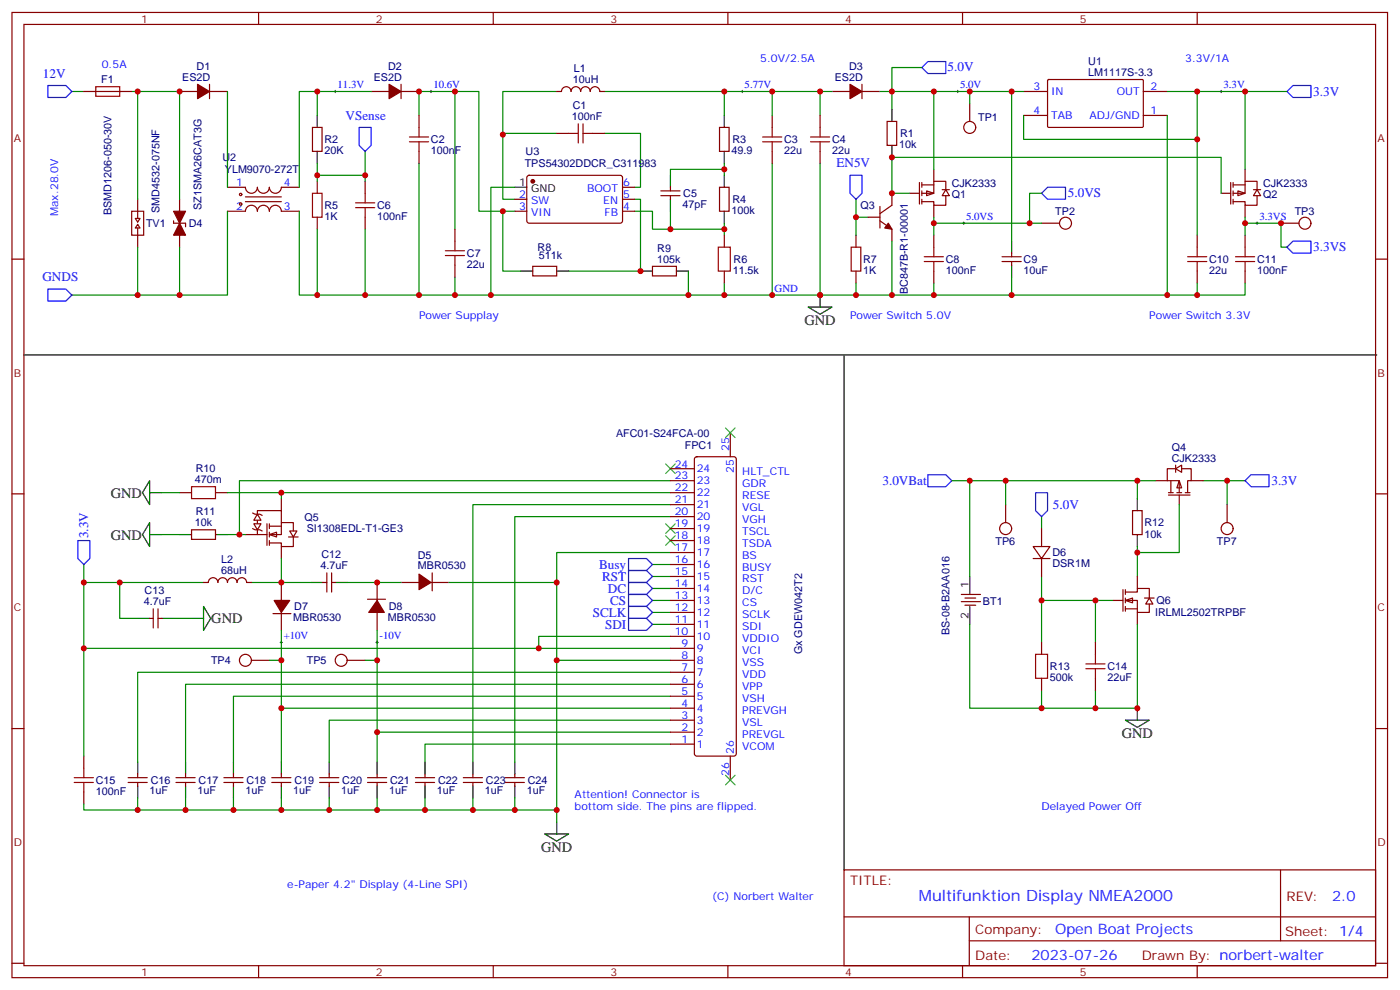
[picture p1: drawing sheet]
<svg xmlns="http://www.w3.org/2000/svg" width="413mm" height="292mm" viewBox="0 0 413 292" stroke-linecap="round" stroke-linejoin="round" font-family="sans-serif">
<g fill="none" stroke="#870000" stroke-width=".35">
<path d="M3.5 3.7h405.4v284.3h-405.4zM7.1 7.2h398.2v277.3h-398.2zM76.2 3.7v3.5M145.3 3.7v3.5M214.5 3.7v3.5M283.6 3.7v3.5M352.8 3.7v3.5M52.9 27h5.3M61.7 27h5.3M61.7 24.8v4.3M92.1 37.5h2.8v7.1h-2.8zM109.4 27h5.3"/>
<path d="M118.2 24.8v4.3M118.2 27h5.3M123.5 34v3.5M164 27l1.5-.1a1.41 1.41 0 0 1 1.4-1.4 1.41 1.41 0 0 1 1.4 1.5 1.41 1.41 0 0 1 1.4-1.5 1.41 1.41 0 0 1 1.4 1.5 1.41 1.41 0 0 1 1.4-1.5 1.41 1.41 0 0 1 1.4 1.5 1.41 1.41 0 0 1 1.4-1.5 1.41 1.41 0 0 1 1.4 1.5h1.5M164 39.3h3.6M174.6 39.3h3.6M212 37.5h2.8v7.1h-2.8zM227.5 34v3.5M241.7 34v3.5M52.9 58.7v14.1M67 55.2h5.3a1.76 1.76 0 0 0 1.8 1.7 1.76 1.76 0 0 0 1.7-1.7 1.76 1.76 0 0 0 1.8 1.7 1.76 1.76 0 0 0 1.8-1.7 1.76 1.76 0 0 0 1.7 1.7 1.76 1.76 0 0 0 1.8-1.7h5.3M72.3 58h10.6"/>
<path d="M72.3 59.4h10.6M93.5 53.4v3.5M107.6 53.4v3.5M123.5 44.6v3.5M151.7 58.7h3.5M155.5 51.9l.4-.3 27.1 .1 .4 .7v12.9l-.7 .5-27-.1-.5-.6v-12.7zM183.4 58.7h3.6M183.4 55.2h3.6M194.7 56.2h5.7M194.7 57.6h5.7M197.6 55.2v1M197.6 57.6v1.1"/>
<path d="M212 55.2h2.8v7h-2.8zM227.5 44.6v3.5M241.7 44.6v3.5M3.5 76.3h3.6M51.2 65.1v.7h3.5v1M67 62.2h5.3a1.76 1.76 0 0 1 1.8-1.7 1.76 1.76 0 0 1 1.7 1.7 1.76 1.76 0 0 1 1.8-1.7 1.76 1.76 0 0 1 1.8 1.7 1.76 1.76 0 0 1 1.7-1.7 1.76 1.76 0 0 1 1.8 1.7h5.3M93.5 64v3.5M107.6 64v3.5M134.1 67.5v3.5M134.1 78.1v3.5M151.7 62.2h3.5M157 78.5h7v2.8h-7z"/>
<path d="M183.4 62.2h3.6M192.3 78.5h7v2.8h-7zM405.3 76.3h3.6M3.5 145.5h3.6M405.3 145.5h3.6M45.2 179.4v5.6M46.6 179.4v5.6M82.9 171.6v5.3M95.2 171.6h1.1M96.3 168.8v5.6M97.7 171.6h1.1M97.7 168.8v5.6"/>
<path d="M108.3 176.5h5.3M111.1 171.6v5.3M118.2 171.6h5.3M127 171.6h5.3M127.4 168.8v5.3M44.1 182.2h1.1M46.6 182.2h1M80.4 180.8h5.3M82.9 180.4v5.3M111.1 180.4v5.3M3.5 214.6h3.6M405.3 214.6h3.6"/>
<path d="M24.7 222.7v3.6M24.7 233.3v3.6M37.7 230.5h5.7M37.7 229.1h5.7M40.6 228v1.1M40.6 230.5v1.1M51.9 230.5h5.6M51.9 229.1h5.6M54.7 228v1.1M54.7 230.5v1.1M66 230.5h5.6M66 229.1h5.6"/>
<path d="M68.8 228v1.1M68.8 230.5v1.1M80.1 230.5h5.6M80.1 229.1h5.6M82.9 228v1.1M82.9 230.5v1.1M94.2 230.5h5.6M94.2 229.1h5.6M97 228v1.1M97 230.5v1.1M108.3 230.5h5.6M108.3 229.1h5.6"/>
<path d="M111.1 228v1.1M111.1 230.5v1.1M122.4 230.5h5.7M122.4 229.1h5.7M125.2 228v1.1M125.2 230.5v1.1M136.5 230.5h5.7M136.5 229.1h5.7M139.3 228v1.1M139.3 230.5v1.1M148.9 230.5h5.6M148.9 229.1h5.6"/>
<path d="M151.7 228v1.1M151.7 230.5v1.1M248.7 256.3h156.6v28.2h-156.6zM377.3 256.3v20.9M248.7 270.1h156.5M285.6 277.2h119.6M285.6 270.1v14.1M3.5 283.8h3.6M76.2 284.5v3.5M145.3 284.5v3.5M214.5 284.5v3.5M283.6 284.5v3.5"/>
<path d="M352.8 284.5v3.5M405.3 283.8h3.6"/>
<circle cx="70.9" cy="57.3" r=".35"/>
<circle cx="70.9" cy="60.1" r=".35"/>
</g>
<g fill="#870000" stroke="#870000" stroke-width=".35">
<path d="M52.9 65.8l1.8 3.5h-3.5z"/>
<path d="M51.2 62.2h3.5l-1.8 3.6z"/>
<path d="M114.7 24.8l3.5 2.2-3.5 2.1z"/>
<path d="M58.2 24.8l3.5 2.2-3.5 2.1z"/>
<path d="M80.8 176.9h4.6l-2.5 3.5z"/>
<path d="M111.1 176.9l2.1 3.5h-4.5z"/>
<path d="M123.5 169.1l3.5 2.5-3.5 2.1z"/>
<circle cx="157" cy="53.4" r=".53"/>
</g>
<g fill="none" stroke="#008700" stroke-width=".35">
<path d="M67 27v28.2M93.5 27v7M109.4 27h-21.2v28.2M123.5 34v-7h17.6v35.2h10.6M134.1 27v40.5M164 27h-15.8v12.7M164 39.3h-15.8v19.4h3.5M178.2 39.3h10.5v15.9h-1.7M178.2 27h49.3M213.4 27v7M227.5 34v-7h14.2v7M93.5 51.6h14.1v1.8"/>
<path d="M93.5 48.1v5.3M107.6 44.6v7M123.5 48.1v38.8h118.2v-38.8M151.7 55.2h-7.1v31.7M187 58.7h1.7v21.2h-21.1M213.4 49.9h-15.8v1.7M213.4 48.1v3.5M227.5 48.1v38.8M52.9 72.8v14.1M67 62.2v24.7h-45.8M88.2 62.2v24.7h35.3M93.5 67.5v19.4"/>
<path d="M107.6 67.5v19.4M148.2 62.2v17.7h5.3M187 62.2h5.3v5.3h5.3M197.6 62.2v5.3h15.8M202.8 79.9v7M213.4 65.8v3.5M134.1 81.6v5.3M213.4 83.4v3.5M197.6 148.7h-58.3v75.8M197.6 152.2h-45.9v72.3M24.7 166.3v5.3M35.3 171.6v10.6h5.3"/>
<path d="M60 171.6h-35.3v19.4M74.1 171.6h17.6M102.3 171.6h15.9M132.3 171.6h31.7v22.9M51.2 182.2h5.2M82.9 185.7v22.9M111.1 185.7v30M197.6 198h-157v26.5M197.6 194.5h-33.6v47.6M197.6 187.5h-38.9v3.5M197.6 219.2h-72.4v5.3M197.6 215.7h-86.5v8.8"/>
<path d="M197.6 212.2h-100.6v12.3M197.6 208.6h-114.7v15.9M197.6 205.1h-128.8v19.4M197.6 201.6h-142.9v22.9M24.7 236.9v1.7h139.3M40.6 235.1v3.5M54.7 235.1v3.5M68.8 235.1v3.5M82.9 235.1v3.5M97 235.1v3.5M111.1 235.1v3.5M125.2 235.1v3.5"/>
<path d="M139.3 235.1v3.5M151.7 235.1v3.5"/>
</g>
<g fill="none" stroke="#000" stroke-width=".35">
<path d="M93.5 34v3.5M213.4 34v3.5M93.5 44.6v3.5M151.7 55.2h3.5M197.6 51.6v3.6M197.6 58.7v3.5M213.4 44.6v3.5M213.4 51.6v3.6M153.5 79.9h3.5M164 79.9h3.6M188.7 79.9h3.6M199.3 79.9h3.5"/>
<path d="M213.4 62.2v3.6M238.1 90.5h7.1l-3.5 2.1zM241.7 86.9v3.6M60 178.6l2.1 3.6-2.1 3.5zM91.7 171.6h3.5M98.8 171.6h3.5M40.6 182.2h3.5M47.6 182.2h3.6M56.4 182.2h3.6M40.6 224.5v3.5M40.6 231.6v3.5M54.7 224.5v3.5"/>
<path d="M54.7 231.6v3.5M68.8 224.5v3.5M68.8 231.6v3.5M82.9 224.5v3.5M82.9 231.6v3.5M97 224.5v3.5M97 231.6v3.5M111.1 224.5v3.5M111.1 231.6v3.5M125.2 224.5v3.5M125.2 231.6v3.5M139.3 224.5v3.5"/>
<path d="M139.3 231.6v3.5M151.7 224.5v3.5M151.7 231.6v3.5M160.5 245.7h7.1l-3.6 2.1zM164 242.1v3.6"/>
</g>
<g fill="none" stroke="#a10000" stroke-width=".35">
<path d="M123.5 37.5v2.9M167.6 39.3h2.8M170.4 36.5v5.6M171.8 39.3h2.8M171.8 36.5v5.6M227.5 37.5v2.9M241.7 37.5v2.9M92.1 56.9h2.8v7.1h-2.8zM104.8 59.8h5.6M107.6 56.9v2.9M120.6 41.8h5.7M120.6 40.4h5.7"/>
<path d="M123.5 41.8v2.8M224.7 41.8h5.7M224.7 40.4h5.7M227.5 41.8v2.8M238.8 41.8h5.7M238.8 40.4h5.7M241.7 41.8v2.8M104.8 61.2h5.6M107.6 61.2v2.8M131.2 75.3h5.7M131.2 73.9h5.7M134.1 71v2.9"/>
<path d="M134.1 75.3v2.8M21.9 229.1h5.6M21.9 230.5h5.6M24.7 226.3v2.8M24.7 230.5v2.8"/>
</g>
<path d="M98.4 27h.7M98.8 26.6v.7M126.6 27h.8M127 26.6v.7M227.2 86.9h.7M227.5 86.6v.7" fill="none" stroke="#000" stroke-width=".29"/>
<g fill="#fff" stroke="#870000" stroke-width=".35">
<path d="M79.4 157.5l2.1-.7v1.4z"/>
<path d="M85.4 156.4h2.1l-1.1 1.8z"/>
</g>
<g fill="none" stroke="#870000" stroke-width=".35">
<path d="M72.3 157.5h3.5M74.4 155.7l.7 .4h1.5l.7 .3M78.7 154.3v6.4M79.4 155h3.5M79.4 154.3v1.4M79.4 156.8v1.4M79.4 159.2v1.5M82.9 154v-3.6h-7.1v7.1h2.9M82.9 146.9v3.5M85 158.2h2.8M86.4 158.2v2.8h-3.5v-1.1h-3.5M86.4 156.4v-2.4h-3.5v3.5h-3.5"/>
<path d="M82.9 161v3.5"/>
</g>
<path d="M74.8 154.3h2.1l-1.1 1.8z" fill="#fff" stroke="#870000" stroke-width=".35"/>
<path d="M74.4 151.1l.7 .4h1.5l.7 .3" fill="none" stroke="#870000" stroke-width=".35"/>
<path d="M75.8 151.5l1.1 1.7h-2.1z" fill="#fff" stroke="#870000" stroke-width=".35"/>
<g fill="none" stroke="#008700" stroke-width=".35">
<path d="M21.2 27h3.5M38.8 27h14.1v31.7M275.2 83.4v3.5h-33.5M47.6 157.5h5.3M47.6 145.1h5.3M67 157.5h5.3M67 145.1h15.9M197.6 145.1h-114.7v1.8M197.6 141.6h-127v15.9M82.9 164.5v7.1M192.3 166.3h5.3M192.3 169.8h5.3"/>
<path d="M192.3 173.4h5.3M192.3 176.9h5.3M197.6 162.8h-33.6v8.8M192.3 180.4h5.3M192.3 183.9h5.3"/>
</g>
<path d="M44.1 154v7l-2.1-3.5zM44.1 141.6v7.1l-2.1-3.6zM44.1 157.5h3.5M44.1 145.1h3.5M52.9 157.5h3.5M63.5 157.5h3.5" fill="none" stroke="#000" stroke-width=".35"/>
<g fill="none" stroke="#870000" stroke-width=".35">
<path d="M301.6 27h7.1M301.6 34h7.1M308.7 23.6l.3-.2 27.7 .1 .2 .3-.1 13.6-.3 .1h-27.6l-.2-.3zM336.9 27h7.1M336.9 34h7.1M275.2 69.3v3.5M275.2 79.9v3.5M306.9 65.8h5.3M366.9 69.3v3.5M366.9 79.9v3.5M377.5 65.8h5.3M52.9 145.1h3.5"/>
<path d="M56.4 156.1h7.1v2.8h-7.1zM63.5 145.1h3.5"/>
<circle cx="314" cy="65.8" r="1.76"/>
<circle cx="384.5" cy="65.8" r="1.76"/>
</g>
<path d="M272.3 75.6h5.7M272.3 77h5.7M275.2 72.8v2.8M275.2 77v2.9M364.1 75.6h5.6M364.1 77h5.6M366.9 72.8v2.8M366.9 77v2.9M56.4 143.4h7.1v3.5h-7.1z" fill="none" stroke="#a10000" stroke-width=".35"/>
<path d="M82.5 189.2h.8M82.9 188.9v.7M110.8 189.2h.7M111.1 188.9v.7" fill="none" stroke="#000" stroke-width=".29"/>
<path d="M364.8 56.2l2.1 .7-2.1 .7z" fill="#fff" stroke="#870000" stroke-width=".35"/>
<g fill="none" stroke="#870000" stroke-width=".35">
<path d="M262.8 56.9v3.6l-3.5 2.4M359.8 56.9h2.9M362.7 53.8v6.3M363.4 54.5h3.5M363.4 53.8v1.4M363.4 56.2v1.4M363.4 58.7v1.4M366.9 49.9v3.5M369.4 55.9h2.1M370.4 55.9l1.1 1.7h-2.1zM370.4 57.6v2.9h-3.5v-1.1h-3.5M370.4 55.9v-2.5h-3.5v3.5h-3.5"/>
<path d="M252.2 69.3v3.5M252.2 79.9v3.5M255.8 64h3.5M259.3 65.1l3.5 2.4v3.5M259.3 60.8v6.4M366.9 60.5v3.5"/>
</g>
<path d="M283.6 65.8h.7M284 65.4v.7M370.1 65.8h.7M370.4 65.4v.7" fill="none" stroke="#000" stroke-width=".29"/>
<path d="M252.2 58.7v5.3h3.6M268.1 56.9h-5.3v-10.5h97v10.5" fill="none" stroke="#008700" stroke-width=".35"/>
<path d="M261.8 65.8l1 1.7-2.1-.3z" fill="#870000" stroke="#870000" stroke-width=".35"/>
<path d="M250.8 72.8h2.8v7.1h-2.8z" fill="none" stroke="#a10000" stroke-width=".35"/>
<path d="M273 56.2l2.2 .7-2.2 .7z" fill="#fff" stroke="#870000" stroke-width=".35"/>
<g fill="none" stroke="#870000" stroke-width=".35">
<path d="M261.4 35.8h2.8v7h-2.8zM268.1 56.9h2.8M270.9 53.8v6.3M271.6 54.5h3.6M271.6 53.8v1.4M271.6 56.2v1.4M271.6 58.7v1.4M275.2 49.9v3.5M277.6 55.9h2.2M278.7 55.9l1.1 1.7h-2.2zM278.7 57.6v2.9h-3.5v-1.1h-3.6M278.7 55.9v-2.5h-3.5v3.5h-3.6"/>
<path d="M275.2 60.5v3.5M295.3 77h5.6M295.3 75.6h5.6M298.1 74.6v1M298.1 77v1.1M352.8 69.3v3.5M352.8 79.9v3.5"/>
</g>
<g fill="none" stroke="#008700" stroke-width=".35">
<path d="M262.8 27v5.2M275.2 27h22.9M301.6 27h-3.5v44M301.6 34v7.1h51.2M344 27h22.9v22.9M344 34v52.9M352.8 27v42.3M252.2 64v5.3M262.8 71v15.9M275.2 64v5.3M366.9 65.8h10.6v7h1.7M366.9 64v5.3"/>
<path d="M252.2 83.4v3.5M275.2 86.9h22.9M298.1 81.6v5.3h68.8v-3.5M352.8 83.4v3.5M306.9 152.2v3.5M306.9 169.8v19.4M306.9 176.9h21.2M322.8 176.9v12.3M335.1 161v8.8M306.9 203.3v5.3"/>
</g>
<path d="M196.1 136.7l2.9 2.8M199 136.7l-2.9 2.8M196.1 154.3l2.9 2.8M196.1 157.8l2.9 2.9M199 154.3l-2.9 2.8M199 157.8l-2.9 2.9" fill="none" stroke="#3c3" stroke-width=".35"/>
<path d="M262.8 32.2v3.6M262.8 42.8v3.6M298.1 71v3.6M298.1 78.1v3.5" fill="none" stroke="#000" stroke-width=".35"/>
<path d="M350 77h5.6M350 75.6h5.6M352.8 72.8v2.8M352.8 77v2.9" fill="none" stroke="#a10000" stroke-width=".35"/>
<path d="M359.5 27h.7M359.8 26.6v.7" fill="none" stroke="#000" stroke-width=".29"/>
<g fill="#fff" stroke="#870000" stroke-width=".35">
<path d="M331.6 176.9l2.1-.7v1.4z"/>
<path d="M338.7 176.2l1 1.7h-2.1z"/>
</g>
<g fill="none" stroke="#870000" stroke-width=".35">
<path d="M306.9 155.7v5.3M304.4 161h5l-2.5 3.5zM304.4 164.5h5M306.9 164.5v5.3M328.1 176.9h2.8M330.9 173.7v6.4M331.6 174.4h3.5v-1h3.6v2.8M331.6 176.9h3.5v3.5h3.6v-2.5M331.6 179.4h3.5M331.6 173.7v1.4M331.6 176.2v1.4M331.6 178.6v1.5"/>
<path d="M335.1 169.8v3.6M337.3 176.2h2.8M335.1 180.4v3.5"/>
</g>
<path d="M335.1 141.6v5.3M354.5 141.6h7.1v7.1M361.6 141.6h5.3M322.8 203.3v5.3" fill="none" stroke="#008700" stroke-width=".35"/>
<path d="M347.5 141.6l.7 2.1h-1.4z" fill="#fff" stroke="#870000" stroke-width=".35"/>
<g fill="none" stroke="#870000" stroke-width=".35">
<path d="M24.7 27h14.1M245.2 27h5.3M254 27h5.3M254 24.8v4.3M285.8 30.5v5.3M40.6 58.7v5.6M38.8 62.2h3.5v7.1h-3.5zM39.9 64.3h1.4l-.7 1.1zM40.6 66.1l.7 1.1h-1.4zM40.6 67.2v5.6M213.4 69.3v3.5M213.4 79.9v3.5"/>
<path d="M197.6 138.1h7M204.8 134.8l.5-.3h11l.5 .3 .2 .5v86.7l-.3 .5-.4 .2h-11l-.5-.2-.2-.5v-86.7zM215.2 127.5v7M346.4 138.1l1.8-1.1v2.1zM346.4 138.1h-2.4v3.5h3.5v3.5M346.4 137v2.1M348.2 138.1h2.8v3.5h-1v3.5M197.6 145.1h7M197.6 141.6h7M197.6 159.2h7M197.6 155.7h7M197.6 152.2h7"/>
<path d="M197.6 148.7h7M296.3 148.7v5.3M333.7 150.4h2.8v7.1h-2.8zM340.4 141.6h3.6M344.3 145.8h6.4M344.3 145.1h1.4M345 141.6v3.5M346.8 145.1h1.4M347.5 145.8v2.9M349.2 145.1h1.5M351 141.6h3.5M361.6 148.7v5.3"/>
<path d="M60 171.6h1.4a1.41 1.41 0 0 1 1.4-1.4 1.41 1.41 0 0 1 1.4 1.4 1.41 1.41 0 0 1 1.4-1.4 1.41 1.41 0 0 1 1.4 1.4 1.41 1.41 0 0 1 1.4-1.4 1.41 1.41 0 0 1 1.4 1.4 1.41 1.41 0 0 1 1.5-1.4 1.41 1.41 0 0 1 1.4 1.4h1.4M197.6 176.9h7M197.6 173.4h7M197.6 169.8h7M197.6 166.3h7M197.6 162.8h7M283.3 177.2h5.6M283.3 175.1h5.6M284.3 178.3h3.2M284.3 176.2h3.2M74.1 194.5h5.3M102.3 194.5h5.3"/>
<path d="M197.6 198h7M197.6 194.5h7M197.6 191h7M197.6 187.5h7M197.6 183.9h7M197.6 180.4h7M306.9 189.2v3.6M306.9 199.8v3.5M322.8 189.2v3.6M322.8 199.8v3.5M197.6 219.2h7M197.6 215.7h7"/>
<path d="M197.6 212.2h7M197.6 208.6h7M197.6 205.1h7M197.6 201.6h7M215.2 222.7v7.1"/>
<circle cx="285.7" cy="37.5" r="1.76"/>
<circle cx="296.3" cy="155.7" r="1.76"/>
<circle cx="361.6" cy="155.7" r="1.76"/>
<circle cx="72.3" cy="194.5" r="1.76"/>
<circle cx="100.5" cy="194.5" r="1.76"/>
</g>
<g fill="none" stroke="#008700" stroke-width=".35">
<path d="M271.6 19.9h-8.8v7.1M40.6 27v31.7M241.7 27h3.5M259.3 27h15.9v22.9M285.8 27v3.5M366.9 27h12.3M306.9 56.9h-3.5v8.9M40.6 72.8v14.1M275.2 65.8h31.7M280.5 141.6h5.3M296.3 141.6v7.1M340.4 141.6h-54.6v28.2"/>
<path d="M347.5 148.7v14.1h-12.4M79.4 194.5h3.5M107.6 194.5h3.5M197.6 191h-172.9v31.7M285.8 183.9v24.7h49.3v-24.7"/>
</g>
<path d="M7.1 104.6h398.6M248.7 104.6v151.7M335.1 146.9v3.5M335.1 157.5v3.5M285.8 169.8v5.3M285.8 178.6v5.3M331.6 212.2h7.1l-3.6 2.1zM335.1 208.6v3.6" fill="none" stroke="#000" stroke-width=".35"/>
<path d="M28.2 25.5h7.1v2.9h-7.1zM211.7 72.8h3.5v7.1h-3.5zM305.2 192.8h3.5v7h-3.5zM320 195.6h5.6M320 197h5.6M322.8 192.8v2.8M322.8 197v2.8" fill="none" stroke="#a10000" stroke-width=".35"/>
<g fill="none" stroke="#00f" stroke-width=".35">
<path d="M271.6 19.9l1.8-1.8h5.3v3.6h-5.3zM14.1 25.2h5.3l1.8 1.8-1.8 1.7h-5.3zM105.8 37.5h3.6v5.3l-1.8 1.8-1.8-1.8zM379.2 27l1.8-1.8h5.3v3.5h-5.3zM250.5 51.6h3.5v5.3l-1.8 1.8-1.7-1.8zM306.9 56.9l1.8-1.7h5.3v3.5h-5.3zM379.2 72.8l1.8-1.8h5.3v3.6h-5.3zM14.1 85.2h5.3l1.8 1.7-1.8 1.8h-5.3zM273.4 139.8h5.3l1.8 1.8-1.8 1.8h-5.3zM22.9 159.2h3.6v5.3l-1.8 1.8-1.8-1.8zM305.2 145.1h3.5v5.3l-1.8 1.8-1.7-1.8zM366.9 141.6l1.8-1.8h5.2v3.6h-5.2z"/>
<path d="M185.2 164.5h5.3l1.8 1.8-1.8 1.8h-5.3zM185.2 168.1h5.3l1.8 1.7-1.8 1.8h-5.3zM185.2 171.6h5.3l1.8 1.8-1.8 1.7h-5.3zM185.2 175.1h5.3l1.8 1.8-1.8 1.7h-5.3zM185.2 178.6h5.3l1.8 1.8-1.8 1.8h-5.3zM185.2 182.2h5.3l1.8 1.7-1.8 1.8h-5.3z"/>
</g>
<path d="M250.5 24.8l3.5 2.2-3.5 2.1z" fill="#870000" stroke="#870000" stroke-width=".35"/>
<path d="M218.4 27h.7M218.7 26.6v.7M281.9 27h.7M282.2 26.6v.7" fill="none" stroke="#000" stroke-width=".29"/>
<path d="M213.8 126.1l2.8 2.8M216.6 126.1l-2.8 2.8M213.8 228.4l2.8 2.8M216.6 228.4l-2.8 2.8" fill="none" stroke="#3c3" stroke-width=".35"/>
<g fill="#c00">
<circle cx="148.2" cy="62.2" r=".88"/>
<circle cx="148.2" cy="39.7" r=".88"/>
<circle cx="197.6" cy="67.5" r=".88"/>
<circle cx="213.4" cy="67.5" r=".88"/>
<circle cx="213.4" cy="49.9" r=".88"/>
<circle cx="213.4" cy="27" r=".88"/>
<circle cx="227.5" cy="27" r=".88"/>
<circle cx="134.1" cy="27" r=".88"/>
<circle cx="241.7" cy="86.9" r=".88"/>
<circle cx="213.4" cy="86.9" r=".88"/>
<circle cx="202.8" cy="86.9" r=".88"/>
<circle cx="144.6" cy="86.9" r=".88"/>
<circle cx="134.1" cy="86.9" r=".88"/>
<circle cx="123.5" cy="86.9" r=".88"/>
<circle cx="52.9" cy="86.9" r=".88"/>
<circle cx="93.5" cy="51.6" r=".88"/>
<circle cx="107.6" cy="51.6" r=".88"/>
<circle cx="93.5" cy="27" r=".88"/>
<circle cx="93.5" cy="86.9" r=".88"/>
<circle cx="107.6" cy="86.9" r=".88"/>
<circle cx="123.5" cy="27" r=".88"/>
<circle cx="40.6" cy="238.6" r=".88"/>
<circle cx="54.7" cy="238.6" r=".88"/>
<circle cx="68.8" cy="238.6" r=".88"/>
<circle cx="82.9" cy="238.6" r=".88"/>
<circle cx="97" cy="238.6" r=".88"/>
<circle cx="111.1" cy="238.6" r=".88"/>
<circle cx="125.2" cy="238.6" r=".88"/>
<circle cx="139.3" cy="238.6" r=".88"/>
<circle cx="151.7" cy="238.6" r=".88"/>
<circle cx="164" cy="238.6" r=".88"/>
<circle cx="164" cy="194.5" r=".88"/>
<circle cx="111.1" cy="215.7" r=".88"/>
<circle cx="82.9" cy="208.6" r=".88"/>
<circle cx="111.1" cy="171.6" r=".88"/>
<circle cx="24.7" cy="191" r=".88"/>
<circle cx="24.7" cy="171.6" r=".88"/>
<circle cx="82.9" cy="171.6" r=".88"/>
<circle cx="35.3" cy="171.6" r=".88"/>
<circle cx="70.6" cy="157.5" r=".88"/>
<circle cx="82.9" cy="145.1" r=".88"/>
<circle cx="164" cy="171.6" r=".88"/>
<circle cx="52.9" cy="27" r=".88"/>
<circle cx="252.2" cy="64" r=".88"/>
<circle cx="352.8" cy="41.1" r=".88"/>
<circle cx="275.2" cy="86.9" r=".88"/>
<circle cx="262.8" cy="86.9" r=".88"/>
<circle cx="252.2" cy="86.9" r=".88"/>
<circle cx="262.8" cy="56.9" r=".88"/>
<circle cx="262.8" cy="27" r=".88"/>
<circle cx="241.7" cy="27" r=".88"/>
<circle cx="352.8" cy="27" r=".88"/>
<circle cx="298.1" cy="86.9" r=".88"/>
<circle cx="344" cy="86.9" r=".88"/>
<circle cx="352.8" cy="86.9" r=".88"/>
<circle cx="366.9" cy="65.8" r=".88"/>
<circle cx="298.1" cy="27" r=".88"/>
<circle cx="275.2" cy="27" r=".88"/>
<circle cx="262.8" cy="46.4" r=".88"/>
<circle cx="306.9" cy="176.9" r=".88"/>
<circle cx="322.8" cy="176.9" r=".88"/>
<circle cx="306.9" cy="208.6" r=".88"/>
<circle cx="322.8" cy="208.6" r=".88"/>
<circle cx="335.1" cy="162.8" r=".88"/>
<circle cx="335.1" cy="208.6" r=".88"/>
<circle cx="361.6" cy="141.6" r=".88"/>
<circle cx="335.1" cy="141.6" r=".88"/>
<circle cx="40.6" cy="27" r=".88"/>
<circle cx="40.6" cy="86.9" r=".88"/>
<circle cx="366.9" cy="27" r=".88"/>
<circle cx="377.5" cy="65.8" r=".88"/>
<circle cx="275.2" cy="65.8" r=".88"/>
<circle cx="303.4" cy="65.8" r=".88"/>
<circle cx="285.8" cy="141.6" r=".88"/>
<circle cx="188.7" cy="79.9" r=".88"/>
<circle cx="227.5" cy="86.9" r=".88"/>
<circle cx="158.8" cy="191" r=".88"/>
<circle cx="285.8" cy="27" r=".88"/>
<circle cx="296.3" cy="141.6" r=".88"/>
<circle cx="82.9" cy="194.5" r=".88"/>
<circle cx="111.1" cy="194.5" r=".88"/>
</g>
<text font-size="4.6" fill="#00f" x="270.8" y="265.3">Multifunktion Display NMEA2000</text>
<g font-size="4.2">
<text x="237.1" y="95.7">GND</text>
<text x="32.6" y="146.6">GND</text>
<text x="32.6" y="159">GND</text>
<text x="62.3" y="183.6">GND</text>
<text x="330.6" y="217.5">GND</text>
<text x="159.5" y="251">GND</text>
</g>
<g font-size="4.2" fill="#00f">
<text x="392.5" y="265.5">2.0</text>
<text x="310.9" y="275.1">Open Boat Projects</text>
<text x="304" y="282.9">2023-07-26</text>
</g>
<g font-size="3.9" fill="#00f">
<text x="12.6" y="22.9">12V</text>
<text x="279.2" y="20.9">5.0V</text>
<text x="387" y="28.2">3.3V</text>
<text x="101.9" y="35.2">VSense</text>
<text x="246.5" y="49.3">EN5V</text>
<text x="314.7" y="58.2">5.0VS</text>
<text x="387" y="74">3.3VS</text>
<text x="12.5" y="82.9">GNDS</text>
<text x="260" y="142.8">3.0VBat</text>
<text x="374.6" y="142.8">3.3V</text>
<text x="310.3" y="149.9">5.0V</text>
<text x="26" y="158.5" transform="rotate(-90 26 158.5)">3.3V</text>
<text x="176.5" y="167.6">Busy</text>
<text x="177.4" y="171.1">RST</text>
<text x="179.1" y="174.6">DC</text>
<text x="179.8" y="178.1">CS</text>
<text x="174.6" y="181.7">SCLK</text>
<text x="178.3" y="185.2">SDI</text>
</g>
<g font-size="3.9" fill="#800">
<text x="250.5" y="260.8">TITLE:</text>
<text x="379.1" y="265.5">REV:</text>
<text x="287.4" y="275">Company:</text>
<text x="378.7" y="275.7">Sheet: 1/4</text>
<text x="287.4" y="282.7">Date:</text>
<text x="336.4" y="282.8">Drawn By: norbert-walter</text>
</g>
<g font-size="3.2" fill="#800">
<text x="41.6" y="6.7">1</text>
<text x="110.8" y="6.7">2</text>
<text x="179.9" y="6.7">3</text>
<text x="249.1" y="6.7">4</text>
<text x="318.2" y="6.7">5</text>
<text x="4.1" y="41.8">A</text>
<text x="405.9" y="41.8">A</text>
<text x="4.1" y="110.9">B</text>
<text x="405.9" y="110.9">B</text>
<text x="4.1" y="180.1">C</text>
<text x="405.9" y="180.1">C</text>
<text x="4.1" y="249.2">D</text>
<text x="405.9" y="249.2">D</text>
<text x="41.6" y="287.5">1</text>
<text x="110.8" y="287.5">2</text>
<text x="179.9" y="287.5">3</text>
<text x="249.1" y="287.5">4</text>
<text x="318.2" y="287.5">5</text>
</g>
<g font-size="3.2" fill="#00f">
<text x="30" y="19.9">0.5A</text>
<text x="224" y="18.1">5.0V/2.5A</text>
<text x="349.2" y="18.1">3.3V/1A</text>
<text x="99.5" y="26.1">11.3V</text>
<text x="127.7" y="26.1">10.6V</text>
<text x="219.4" y="26.1">5.77V</text>
<text x="282.9" y="26.1">5.0V</text>
<text x="304.5" y="26.6">3</text>
<text x="309.7" y="28">IN</text>
<text x="329.1" y="28">OUT</text>
<text x="339" y="26.6">2</text>
<text x="360.5" y="26.1">3.3V</text>
<text x="304.5" y="33.7">4</text>
<text x="309.7" y="35.1">TAB</text>
<text x="321.1" y="35.1">ADJ/GND</text>
<text x="339" y="33.7">1</text>
<text x="69.6" y="54.8">1</text>
<text x="83.6" y="54.8">4</text>
<text x="153" y="58.3">2</text>
<text x="173" y="56.6">BOOT</text>
<text x="183.6" y="58.3">5</text>
<text x="183.6" y="54.8">6</text>
<text x="17.2" y="63.7" transform="rotate(-90 17.2 63.7)">Max.28.0V</text>
<text x="69.6" y="61.9">2</text>
<text x="83.6" y="61.9">3</text>
<text x="153" y="61.9">3</text>
<text x="156.5" y="60.1">SW</text>
<text x="156.5" y="63.6">VIN</text>
<text x="177.8" y="60.1">EN</text>
<text x="178.1" y="63.6">FB</text>
<text x="183.6" y="61.9">4</text>
<text x="284.7" y="64.9">5.0VS</text>
<text x="371.1" y="64.9">3.3VS</text>
<text x="228.2" y="86">GND</text>
<text x="123.5" y="94">Power Supplay</text>
<text x="250.5" y="94">Power Switch 5.0V</text>
<text x="338.7" y="94">Power Switch 3.3V</text>
<text x="198.8" y="137.7">24</text>
<text x="214.8" y="132.8" transform="rotate(-90 214.8 132.8)">25</text>
<text x="198.8" y="141.3">23</text>
<text x="205.3" y="142.7">23</text>
<text x="205.3" y="139.1">24</text>
<text x="216.3" y="139.3" transform="rotate(-90 216.3 139.3)">25</text>
<text x="218.7" y="139.8">HLT_CTL</text>
<text x="218.7" y="143.4">GDR</text>
<text x="198.8" y="148.3">21</text>
<text x="198.8" y="144.8">22</text>
<text x="205.3" y="149.7">21</text>
<text x="205.3" y="146.2">22</text>
<text x="218.7" y="146.9">RESE</text>
<text x="198.8" y="155.4">19</text>
<text x="198.8" y="151.8">20</text>
<text x="205.3" y="153.2">20</text>
<text x="218.7" y="150.4">VGL</text>
<text x="218.7" y="154">VGH</text>
<text x="198.8" y="158.9">18</text>
<text x="205.3" y="160.3">18</text>
<text x="205.3" y="156.8">19</text>
<text x="218.7" y="157.5">TSCL</text>
<text x="218.7" y="161">TSDA</text>
<text x="198.8" y="165.9">16</text>
<text x="198.8" y="162.4">17</text>
<text x="205.3" y="167.4">16</text>
<text x="205.3" y="163.8">17</text>
<text x="218.7" y="164.5">BS</text>
<text x="198.8" y="173">14</text>
<text x="198.8" y="169.5">15</text>
<text x="205.3" y="170.9">15</text>
<text x="218.7" y="168.1">BUSY</text>
<text x="218.7" y="171.6">RST</text>
<text x="198.8" y="176.5">13</text>
<text x="205.3" y="177.9">13</text>
<text x="205.3" y="174.4">14</text>
<text x="218.7" y="175.1">D/C</text>
<text x="218.7" y="178.6">CS</text>
<text x="198.8" y="183.6">11</text>
<text x="198.8" y="180.1">12</text>
<text x="205.3" y="185">11</text>
<text x="205.3" y="181.5">12</text>
<text x="218.7" y="182.2">SCLK</text>
<text x="218.7" y="185.7">SDI</text>
<text x="83.6" y="188.3">+10V</text>
<text x="111.8" y="188.3">-10V</text>
<text x="198.8" y="187.1">10</text>
<text x="200.8" y="190.6">9</text>
<text x="205.3" y="188.5">10</text>
<text x="218.7" y="189.2">VDDIO</text>
<text x="200.8" y="197.7">7</text>
<text x="200.8" y="194.2">8</text>
<text x="205.3" y="195.6">8</text>
<text x="205.3" y="192.1">9</text>
<text x="218.7" y="192.8">VCI</text>
<text x="218.7" y="196.3">VSS</text>
<text x="200.8" y="201.2">6</text>
<text x="205.3" y="202.6">6</text>
<text x="205.3" y="199.1">7</text>
<text x="218.7" y="199.8">VDD</text>
<text x="218.7" y="203.3">VPP</text>
<text x="200.8" y="208.3">4</text>
<text x="200.8" y="204.8">5</text>
<text x="205.3" y="209.7">4</text>
<text x="205.3" y="206.2">5</text>
<text x="218.7" y="206.9">VSH</text>
<text x="200.8" y="215.3">2</text>
<text x="200.8" y="211.8">3</text>
<text x="205.3" y="213.2">3</text>
<text x="218.7" y="210.4">PREVGH</text>
<text x="218.7" y="213.9">VSL</text>
<text x="200.8" y="218.9">1</text>
<text x="205.3" y="220.3">1</text>
<text x="205.3" y="216.7">2</text>
<text x="218.7" y="217.5">PREVGL</text>
<text x="218.7" y="221">VCOM</text>
<text x="216.3" y="222" transform="rotate(-90 216.3 222)">26</text>
<text x="214.8" y="228.5" transform="rotate(-90 214.8 228.5)">26</text>
<text x="169.3" y="235.1">Attention! Connector is</text>
<text x="169.3" y="238.6">bottom side. The pins are flipped.</text>
<text x="306.9" y="238.6">Delayed Power Off</text>
<text x="84.7" y="261.5">e-Paper 4.2&quot; Display (4-Line SPI)</text>
<text x="209.9" y="265.1">(C) Norbert Walter</text>
</g>
<g font-size="3.2" fill="#000080">
<text x="53.7" y="23.8">ES2D</text>
<text x="57.9" y="20.6">D1</text>
<text x="110.2" y="23.8">ES2D</text>
<text x="114.4" y="20.6">D2</text>
<text x="169.1" y="21.2">L1</text>
<text x="246" y="23.8">ES2D</text>
<text x="250.2" y="20.6">D3</text>
<text x="320.7" y="22.4">LM1117S-3.3</text>
<text x="320.7" y="19.2">U1</text>
<text x="29.8" y="24.6">F1</text>
<text x="168.8" y="24.5">10uH</text>
<text x="168.5" y="35.4">100nF</text>
<text x="168.8" y="32.1">C1</text>
<text x="288.2" y="35.6">TP1</text>
<text x="265.3" y="40.4">R1</text>
<text x="65.5" y="47.4">U2</text>
<text x="95.6" y="45.4">20K</text>
<text x="95.6" y="42.2">R2</text>
<text x="127" y="45.4">100nF</text>
<text x="127" y="42.2">C2</text>
<text x="154.9" y="45.7">U3</text>
<text x="215.5" y="45.4">49.9</text>
<text x="215.8" y="42.1">R3</text>
<text x="231.1" y="45.4">22u</text>
<text x="231.1" y="42.2">C3</text>
<text x="245.2" y="45.4">22u</text>
<text x="245.2" y="42.2">C4</text>
<text x="264.9" y="43.5">10k</text>
<text x="66.3" y="51">YLM9070-272T</text>
<text x="154.6" y="49.3">TPS54302DDCR_C311983</text>
<text x="201.4" y="58">C5</text>
<text x="215.8" y="59.8">R4</text>
<text x="280.5" y="55.2">CJK2333</text>
<text x="280.5" y="58.3">Q1</text>
<text x="372.2" y="55.2">CJK2333</text>
<text x="372.2" y="58.3">Q2</text>
<text x="32.9" y="63.3" transform="rotate(-90 32.9 63.3)">BSMD1206-050-30V</text>
<text x="47" y="62.7" transform="rotate(-90 47 62.7)">SMD4532-075NF</text>
<text x="59.4" y="61.9" transform="rotate(-90 59.4 61.9)">SZ1SMA26CAT3G</text>
<text x="95.6" y="64.8">1K</text>
<text x="95.6" y="61.6">R5</text>
<text x="111.1" y="64.8">100nF</text>
<text x="111.1" y="61.6">C6</text>
<text x="201.1" y="61.3">47pF</text>
<text x="215.5" y="63.1">100k</text>
<text x="253.6" y="61.6">Q3</text>
<text x="311" y="63.4">TP2</text>
<text x="381.5" y="63.3">TP3</text>
<text x="43" y="66.9">TV1</text>
<text x="55.7" y="66.8">D4</text>
<text x="137.6" y="75.7">C7</text>
<text x="158.4" y="74">R8</text>
<text x="158.7" y="76.3">511k</text>
<text x="193.7" y="77.4">105k</text>
<text x="193.7" y="74.2">R9</text>
<text x="216.2" y="77.4">R6</text>
<text x="254.4" y="77.5">R7</text>
<text x="278.7" y="77.5">C8</text>
<text x="301.6" y="77.5">C9</text>
<text x="356.3" y="77.5">C10</text>
<text x="370.4" y="77.5">C11</text>
<text x="137.6" y="78.9">22u</text>
<text x="215.9" y="80.7">11.5k</text>
<text x="254.4" y="80.7">1K</text>
<text x="278.7" y="80.7">100nF</text>
<text x="301.6" y="80.6">10uF</text>
<text x="356.3" y="80.7">22u</text>
<text x="370.4" y="80.7">100nF</text>
<text x="267.5" y="86.7" transform="rotate(-90 267.5 86.7)">BC847B-R1-00001</text>
<text x="181.5" y="128.6">AFC01-S24FCA-00</text>
<text x="201.8" y="132.2">FPC1</text>
<text x="345.3" y="136">CJK2333</text>
<text x="345.3" y="132.8">Q4</text>
<text x="57.4" y="142.3">470m</text>
<text x="57.7" y="139">R10</text>
<text x="57.4" y="155">10k</text>
<text x="57.7" y="151.7">R11</text>
<text x="89.7" y="153.3">Q5</text>
<text x="337.3" y="155.1">R12</text>
<text x="90.4" y="156.9">SI1308EDL-T1-GE3</text>
<text x="293.3" y="160.4">TP6</text>
<text x="337.3" y="158.5">10k</text>
<text x="358.6" y="160.4">TP7</text>
<text x="65.2" y="165.9">L2</text>
<text x="94.4" y="167.7">4.7uF</text>
<text x="94.7" y="164.4">C12</text>
<text x="123.1" y="167.7">MBR0530</text>
<text x="123.1" y="164.6">D5</text>
<text x="310.1" y="167.1">DSR1M</text>
<text x="310.1" y="163.8">D6</text>
<text x="65.2" y="169.1">68uH</text>
<text x="42.3" y="178.3">4.7uF</text>
<text x="42.6" y="175">C13</text>
<text x="86.7" y="179.7">D7</text>
<text x="114.6" y="179.7">D8</text>
<text x="289.6" y="178.1">BT1</text>
<text x="340.8" y="177.9">Q6</text>
<text x="86.4" y="183">MBR0530</text>
<text x="114.3" y="183">MBR0530</text>
<text x="340.4" y="181.6">IRLML2502TRPBF</text>
<text x="279.8" y="187.2" transform="rotate(-90 279.8 187.2)">BS-08-B2AA016</text>
<text x="62.2" y="195.7">TP4</text>
<text x="90.4" y="195.7">TP5</text>
<text x="236.4" y="192.8" transform="rotate(-90 236.4 192.8)">Gx GDEW042T2</text>
<text x="309.4" y="197.4">R13</text>
<text x="326.3" y="197.5">C14</text>
<text x="309.4" y="200.6">500k</text>
<text x="326.3" y="200.6">22uF</text>
<text x="28.2" y="230.9">C15</text>
<text x="44.4" y="230.9">C16</text>
<text x="58.5" y="230.9">C17</text>
<text x="72.6" y="230.9">C18</text>
<text x="86.7" y="230.9">C19</text>
<text x="100.9" y="230.9">C20</text>
<text x="115" y="230.9">C21</text>
<text x="129.1" y="230.9">C22</text>
<text x="143.2" y="230.9">C23</text>
<text x="155.5" y="230.9">C24</text>
<text x="28.2" y="234.2">100nF</text>
<text x="44.1" y="234">1uF</text>
<text x="58.2" y="234">1uF</text>
<text x="72.3" y="234">1uF</text>
<text x="86.4" y="234">1uF</text>
<text x="100.5" y="234">1uF</text>
<text x="114.7" y="234">1uF</text>
<text x="128.8" y="234">1uF</text>
<text x="142.9" y="234">1uF</text>
<text x="155.2" y="234">1uF</text>
</g>
<g font-size="3.2">
<text x="153" y="54.8">1</text>
<text x="156.5" y="56.6">GND</text>
<text x="285.4" y="173.4" transform="rotate(-90 285.4 173.4)">1</text>
<text x="285.4" y="182.4" transform="rotate(-90 285.4 182.4)">2</text>
</g>
</svg>
